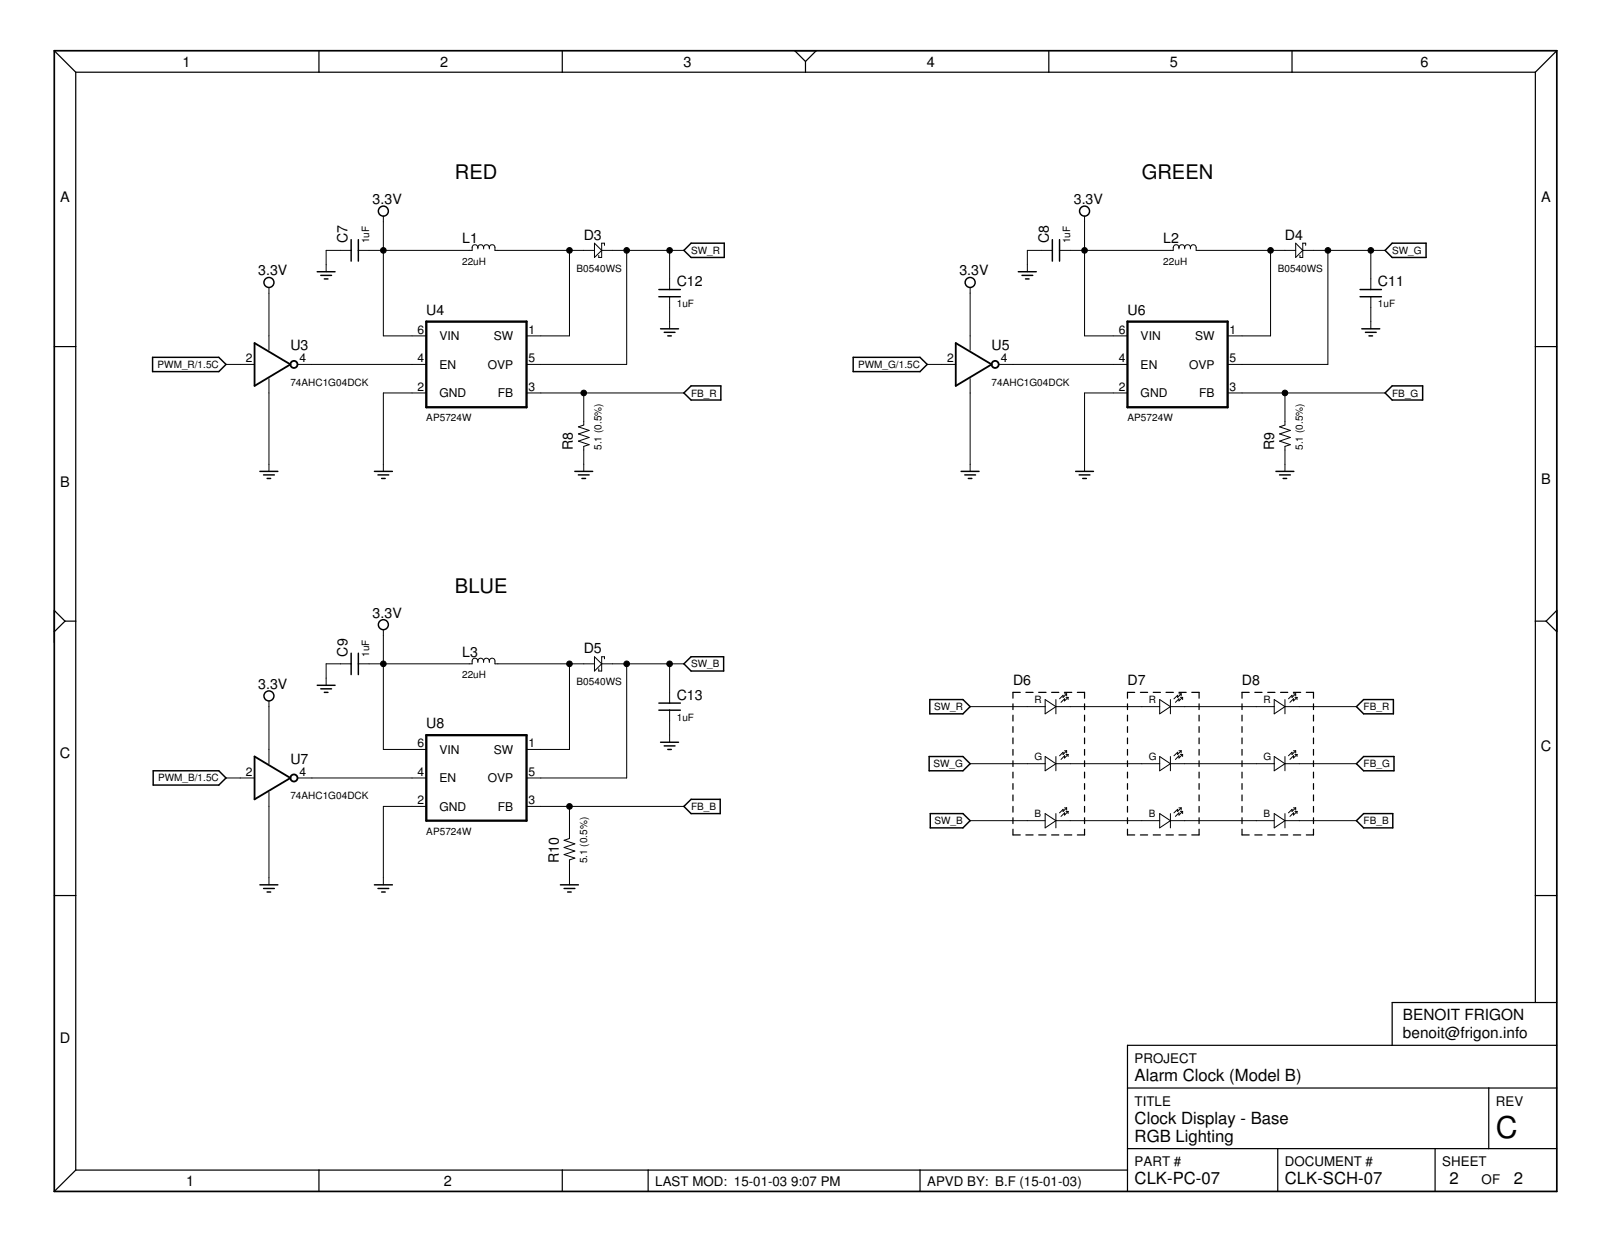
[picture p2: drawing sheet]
<svg xmlns="http://www.w3.org/2000/svg" width="279mm" height="216mm" viewBox="0 0 279 216" stroke-linecap="round" stroke-linejoin="round" font-family="sans-serif">
<g fill="none" stroke="#000" stroke-width=".25">
<path d="M55.1 47.2h3M55.7 47.8h1.8M56.3 48.4h.6M60.9 41.6v3.7M62.2 41.6v3.7M114.3 50.2h3.8M114.3 51.5h3.8M114.6 57.1h3.2M115.3 57.7h1.8M115.9 58.3h.6M118.7 43.5l1.2-1.3h5.8v2.5h-5.8zM176.7 47.2h3.1"/>
<path d="M177.4 47.8h1.8M178 48.4h.6M182.6 41.6v3.7M183.9 41.6v3.7M236 50.2h3.7M236 51.5h3.7M236.3 57.1h3.1M237 57.7h1.8M237.6 58.3h.6M241.6 42.2h5.9v2.5h-5.9l-1.2-1.2zM26.5 62h11.5l1.2 1.2-1.2 1.3h-11.5zM118.7 68.2l1.2-1.2h5.2v2.4h-5.2z"/>
<path d="M148.1 62h11.6l1.2 1.2-1.2 1.3h-11.6zM241.6 67h5.3v2.4h-5.3l-1.2-1.2zM45.1 81.8h3.1M45.7 82.4h1.9M46.4 83h.6M65 81.8h3.1M65.6 82.4h1.9M66.2 83h.6M99.8 81.8h3M100.4 82.4h1.8M101 83h.6M166.8 81.8h3.1"/>
<path d="M167.4 82.4h1.9M168 83h.7M186.7 81.8h3.1M187.3 82.4h1.8M187.9 83h.6M221.4 81.8h3.1M222.1 82.4h1.8M222.7 83h.6M55.1 118.9h3M55.7 119.5h1.8M60.9 113.4v3.7M62.2 113.4v3.7"/>
<path d="M118.7 115.2l1.2-1.2h5.7v2.5h-5.7zM26.6 133.8h11.4l1.2 1.2-1.2 1.2h-11.4zM56.3 120.2h.6M114.3 122h3.8M114.3 123.3h3.8M114.6 128.8h3.2M115.3 129.5h1.8M115.9 130.1h.6M118.7 140l1.2-1.3h5.1v2.5h-5.1zM161.2 131.3h5.9l1.3 1.2-1.3 1.3h-5.9zM161.4 121.4h5.7l1.3 1.2-1.3 1.3h-5.7zM235.4 132.5l1.2-1.2h5.3v2.5h-5.3z"/>
<path d="M235.4 122.6l1.2-1.2h5.2v2.5h-5.2zM45.1 153.6h3.1M45.7 154.2h1.9M46.4 154.8h.6M65 153.6h3.1M65.6 154.2h1.9M66.2 154.8h.6M97.3 153.6h3.1M97.9 154.2h1.9M98.5 154.8h.6M161.4 141.2h5.7l1.3 1.2-1.3 1.3h-5.7zM235.4 142.4l1.2-1.2h5.1v2.5h-5.1z"/>
<circle cx="66.5" cy="36.6" r=".87"/>
<circle cx="188.2" cy="36.6" r=".87"/>
<circle cx="46.7" cy="49" r=".87"/>
<circle cx="168.4" cy="49" r=".87"/>
<circle cx="66.5" cy="108.4" r=".87"/>
<circle cx="46.7" cy="120.8" r=".87"/>
</g>
<g fill="none" stroke="#000" stroke-width=".17">
<path d="M66.5 37.5v20.8h7.5M188.2 37.5v20.8h7.5M46.7 49.9v10.9M60.9 43.5h-4.3v3.7M82.9 43a.5 .5 0 0 0-.5-.5 .5 .5 0 0 0-.5 .5v.5h-19.7M82.9 43a.5 .5 0 0 1 .5-.5 .5 .5 0 0 1 .5 .5M82.9 43v.2M83.9 43a.5 .5 0 0 1 .5-.5 .5 .5 0 0 1 .5 .5M83.9 43v.2M84.9 43a.49 .49 0 0 1 .5-.5 .49 .49 0 0 1 .5 .5v.5h17.3M84.9 43v.2M98.8 43.5v14.8h-7.4"/>
<path d="M103.2 42.2l1.2 1.3-1.2 1.2zM104.4 43.5h14.3M104.9 42.6v-.4h-.5v2.5h-.5v-.4M108.8 43.5v19.7h-17.4M116.2 43.5v6.7M116.2 51.5v5.6M168.4 49.9v10.9M182.6 43.5h-4.3v3.7M204.6 43a.5 .5 0 0 0-.5-.5 .5 .5 0 0 0-.5 .5v.5h-19.7M204.6 43a.5 .5 0 0 1 .5-.5 .5 .5 0 0 1 .5 .5M204.6 43v.2M205.6 43a.5 .5 0 0 1 .5-.5 .5 .5 0 0 1 .5 .5"/>
<path d="M205.6 43v.2M206.6 43a.5 .5 0 0 1 .5-.5 .5 .5 0 0 1 .5 .5v.5h17.3M206.6 43v.2M220.5 43.5v14.8h-7.5M224.9 42.2l1.2 1.3-1.2 1.2zM226.1 43.5h14.3M226.6 42.6v-.4h-.5v2.5h-.5v-.4M230.4 43.5v19.7h-17.4M237.9 43.5v6.7M237.9 51.5v5.6M39.2 63.2h5M46.7 65.7v16.1"/>
<path d="M51.6 63.2h22.4M74 68.2h-7.5v13.6M91.4 68.2h27.3M101.3 68.2v5.6l-.9 .3 1.8 .6-1.8 .6 1.8 .6-1.8 .7 1.8 .6-.9 .3v4.3M160.9 63.2h5M168.4 65.7v16.1M173.3 63.2h22.4M195.7 68.2h-7.5v13.6M213 68.2h27.4M223 68.2v5.6l-.9 .3 1.8 .6-1.8 .6 1.8 .6-1.8 .7 1.8 .6-.9 .3v4.3M60.9 115.2h-4.3v3.7M66.5 109.3v20.8h7.5"/>
<path d="M82.9 114.7a.5 .5 0 0 0-.5-.5 .5 .5 0 0 0-.5 .5v.5h-19.7M82.9 114.7a.5 .5 0 0 1 .5-.5 .5 .5 0 0 1 .5 .5M82.9 114.7v.3M83.9 114.7a.5 .5 0 0 1 .5-.5 .5 .5 0 0 1 .5 .5M83.9 114.7v.3M84.9 114.7a.49 .49 0 0 1 .5-.5 .49 .49 0 0 1 .5 .5v.5h17.3M84.9 114.7v.3M98.8 115.2v14.9h-7.4M103.2 114l1.2 1.2-1.2 1.3zM104.4 115.2h14.3M104.9 114.3v-.3h-.5v2.5h-.5v-.4M108.8 115.2v19.8h-17.4"/>
<path d="M116.2 115.2v6.8M39.2 135h5M46.7 121.6v10.9M46.7 137.5v16.1M51.6 135h22.4M74 140h-7.5v13.6M91.4 140h27.3M98.8 140v5.5l-.9 .3 1.9 .7-1.9 .6 1.9 .6-1.9 .6 1.9 .6-1 .3v4.4M116.2 123.3v5.5M168.4 122.6h13M168.4 132.5h13M181.4 121.4l1.8 1.2-1.8 1.3z"/>
<path d="M181.4 131.3l1.8 1.2-1.8 1.3zM183.2 122.6h18.1M183.2 121.4v2.5M183.2 131.3v2.5M183.2 132.5h18.1M184.7 120.4h.4M184.7 130.3h.4M185 121h.4M185 130.9h.4M185.1 120.4l-.6 .6v-.3l-.6 .6M185.1 130.3l-.6 .6v-.3l-.6 .6M185.1 120.4v.4"/>
<path d="M185.1 130.3v.4M185.4 121l-.7 .6v-.3l-.6 .6M185.4 130.9l-.7 .7v-.4l-.6 .6M185.4 121v.4M185.4 130.9v.4M201.3 121.4l1.8 1.2-1.8 1.3zM201.3 131.3l1.8 1.2-1.8 1.3zM203.1 122.6h18M203.1 132.5h18M203.1 121.4v2.5M203.1 131.3v2.5M204.6 120.4h.4"/>
<path d="M204.6 130.3h.4M204.9 121h.3M204.9 130.9h.3M205 120.4l-.6 .6v-.3l-.7 .6M205 130.3l-.6 .6v-.3l-.7 .6M205 120.4v.4M205 130.3v.4M205.2 121l-.6 .6v-.3l-.6 .6M205.2 130.9l-.6 .7v-.4l-.6 .6M205.2 121v.4M205.2 130.9v.4M221.1 121.4l1.9 1.2-1.9 1.3z"/>
<path d="M221.1 131.3l1.9 1.2-1.9 1.3zM223 122.6h12.4M223 132.5h12.4M223 121.4v2.5M223 131.3v2.5M224.5 120.4h.4M224.5 130.3h.4M224.7 121h.4M224.7 130.9h.4M224.9 120.4l-.7 .6v-.3l-.6 .6M224.9 130.3l-.7 .6v-.3l-.6 .6M224.9 120.4v.4"/>
<path d="M224.9 130.3v.4M225.1 121l-.6 .6v-.3l-.6 .6M225.1 130.9l-.6 .7v-.4l-.6 .6M225.1 121v.4M225.1 130.9v.4M168.4 142.4h13M181.4 141.2l1.8 1.2-1.8 1.3zM183.2 141.2v2.5M183.2 142.4h18.1M184.7 140.2h.4M185 140.8h.4M185.1 140.2l-.6 .6v-.3l-.6 .6"/>
<path d="M185.1 140.2v.4M185.4 140.8l-.7 .7v-.4l-.6 .6M185.4 140.8v.4M201.3 141.2l1.8 1.2-1.8 1.3zM203.1 142.4h18M203.1 141.2v2.5M204.6 140.2h.4M204.9 140.8h.3M205 140.2l-.6 .6v-.3l-.7 .6M205 140.2v.4M205.2 140.8l-.6 .7v-.4l-.6 .6M205.2 140.8v.4"/>
<path d="M221.1 141.2l1.9 1.2-1.9 1.3zM223 142.4h12.4M223 141.2v2.5M224.5 140.2h.4M224.7 140.8h.4M224.9 140.2l-.7 .6v-.3l-.6 .6M224.9 140.2v.4M225.1 140.8l-.6 .7v-.4l-.6 .6M225.1 140.8v.4"/>
</g>
<g fill="none" stroke="#000" stroke-width=".21">
<path d="M9.4 8.8l3.7 3.7M13.1 12.5v190.6M13.1 12.5h253.3M55.4 8.8v3.7M97.6 8.8v3.7M137.9 8.8h3.7l-1.8 1.9zM139.8 10.7v1.8M182 8.8v3.7M224.2 8.8v3.7M266.4 12.5v161.5M270.2 8.8l-3.8 3.7M9.4 60.2h3.7"/>
<path d="M266.4 60.2h3.8M11.3 107.8l-1.9-1.9v5.6M11.3 107.8h1.8M11.3 107.8l-1.9 1.8M266.4 107.8h1.9M270.2 105.9v3.7l-1.9-1.8zM175.8 122.2v.9M175.8 124.1v1M175.8 126.1v1M175.8 128.1v1M175.8 130.1v1M175.8 132v1"/>
<path d="M175.8 134v1M175.8 136v1M175.8 138v1M175.8 140v.9M177.1 120.2h-1.3v1M178 120.2h1.3M180.3 120.2h1.2M182.5 120.2h1.2M184.7 120.2h1.3M187 120.2h1.2v1M188.2 122.2v.9M188.2 124.1v1"/>
<path d="M188.2 126.1v1M188.2 128.1v1M188.2 130.1v1M188.2 132v1M188.2 134v1M188.2 136v1M188.2 138v1M188.2 140v.9M195.7 122.2v.9M195.7 124.1v1M195.7 126.1v1M195.7 128.1v1"/>
<path d="M195.7 130.1v1M195.7 132v1M195.7 134v1M195.7 136v1M195.7 138v1M195.7 140v.9M196.9 120.2h-1.2v1M197.9 120.2h1.3M200.1 120.2h1.3M202.4 120.2h1.2M204.6 120.2h1.2M206.8 120.2h1.3v1"/>
<path d="M208.1 122.2v.9M208.1 124.1v1M208.1 126.1v1M208.1 128.1v1M208.1 130.1v1M208.1 132v1M208.1 134v1M208.1 136v1M208.1 138v1M208.1 140v.9M215.5 122.2v.9M215.5 124.1v1"/>
<path d="M215.5 126.1v1M215.5 128.1v1M215.5 130.1v1M215.5 132v1M215.5 134v1M215.5 136v1M215.5 138v1M215.5 140v.9M216.8 120.2h-1.3v1M217.8 120.2h1.2M220 120.2h1.3M222.2 120.2h1.3"/>
<path d="M224.5 120.2h1.2M226.7 120.2h1.2v1M227.9 122.2v.9M227.9 124.1v1M227.9 126.1v1M227.9 128.1v1M227.9 130.1v1M227.9 132v1M227.9 134v1M227.9 136v1M227.9 138v1M227.9 140v.9"/>
<path d="M9.4 155.4h3.7M175.8 141.9v1M175.8 143.9v1h1.3M178 144.9h1.3M180.3 144.9h1.2M182.5 144.9h1.2M184.7 144.9h1.3M188.2 141.9v1M188.2 143.9v1h-1.2M195.7 143.9v1h1.2M195.7 141.9v1M197.9 144.9h1.3"/>
<path d="M200.1 144.9h1.3M202.4 144.9h1.2M204.6 144.9h1.2M208.1 143.9v1h-1.3M208.1 141.9v1M215.5 143.9v1h1.3M215.5 141.9v1M217.8 144.9h1.2M220 144.9h1.3M222.2 144.9h1.3M224.5 144.9h1.2M227.9 143.9v1h-1.2"/>
<path d="M227.9 141.9v1M266.4 155.4h3.8M270.2 174h-28.6v7.4M195.7 199.3h74.5M195.7 188.8h74.5M221.7 199.3v7.5M249 199.3v7.5M258.4 188.8v10.5M270.2 181.4h-74.5v25.4M13.1 203.1h182.6M13.1 203.1l-3.7 3.7M55.4 203.1v3.7"/>
<path d="M97.6 203.1v3.7M112.5 203.1v3.7M159.7 203.1v3.7"/>
</g>
<path d="M74 55.8h17.4v14.9h-17.4zM195.7 55.8h17.3v14.9h-17.3zM74 127.6h17.4v14.8h-17.4z" fill="none" stroke="#000" stroke-width=".4"/>
<g fill="none" stroke="#000" stroke-width=".32">
<path d="M44.2 59.5l6.2 3.7-6.2 3.8zM165.9 59.5l6.2 3.7-6.2 3.8zM44.2 131.3l6.2 3.7-6.2 3.7z"/>
<circle cx="51" cy="63.2" r=".61"/>
<circle cx="172.7" cy="63.2" r=".61"/>
<circle cx="51" cy="135" r=".61"/>
</g>
<path d="M9.4 8.8h260.8v198h-260.8z" fill="none" stroke="#000" stroke-width=".3"/>
<g fill="#000" stroke="#000" stroke-width=".17">
<circle cx="66.5" cy="43.5" r=".49"/>
<circle cx="98.8" cy="43.5" r=".49"/>
<circle cx="108.8" cy="43.5" r=".49"/>
<circle cx="116.2" cy="43.5" r=".49"/>
<circle cx="188.2" cy="43.5" r=".49"/>
<circle cx="220.5" cy="43.5" r=".49"/>
<circle cx="230.4" cy="43.5" r=".49"/>
<circle cx="237.9" cy="43.5" r=".49"/>
<circle cx="101.3" cy="68.2" r=".49"/>
<circle cx="223" cy="68.2" r=".49"/>
<circle cx="66.5" cy="115.2" r=".49"/>
<circle cx="98.8" cy="115.2" r=".49"/>
<circle cx="108.8" cy="115.2" r=".49"/>
<circle cx="116.2" cy="115.2" r=".49"/>
<circle cx="98.8" cy="140" r=".49"/>
</g>
<text font-size="5.2" x="259.6" y="197.5">C</text>
<g font-size="3.5">
<text x="79" y="31.1">RED</text>
<text x="198.1" y="31.1">GREEN</text>
<text x="79" y="102.8">BLUE</text>
</g>
<g font-size="2.9">
<text x="196.9" y="187.6">Alarm Clock (Model B)</text>
<text x="196.9" y="195">Clock Display - Base</text>
<text x="196.9" y="198.1">RGB Lighting</text>
<text x="196.9" y="205.5">CLK-PC-07</text>
<text x="223" y="205.5">CLK-SCH-07</text>
<text x="251.5" y="205.5">2</text>
<text x="262.7" y="205.5">2</text>
</g>
<g font-size="2.7">
<text x="243.5" y="177.1">BENOIT FRIGON</text>
<text x="243.5" y="180.2">benoit@frigon.info</text>
</g>
<g font-size="2.5">
<text x="31.7" y="11.6">1</text>
<text x="76.4" y="11.6">2</text>
<text x="118.6" y="11.6">3</text>
<text x="160.8" y="11.6">4</text>
<text x="203" y="11.6">5</text>
<text x="246.5" y="11.6">6</text>
<text x="10.5" y="35.1">A</text>
<text x="64.7" y="35.4">3.3V</text>
<text x="186.4" y="35.4">3.3V</text>
<text x="267.5" y="35.1">A</text>
<text x="101.3" y="41.6">D3</text>
<text x="223" y="41.6">D4</text>
<text x="44.8" y="47.8">3.3V</text>
<text x="60.3" y="42.2" transform="rotate(-90 60.3 42.2)">C7</text>
<text x="80.2" y="42.2">L1</text>
<text x="166.5" y="47.8">3.3V</text>
<text x="182" y="42.2" transform="rotate(-90 182 42.2)">C8</text>
<text x="201.9" y="42.2">L2</text>
<text x="117.4" y="49.6">C12</text>
<text x="239.1" y="49.6">C11</text>
<text x="74" y="54.6">U4</text>
<text x="195.7" y="54.6">U6</text>
<text x="50.4" y="60.8">U3</text>
<text x="172.1" y="60.8">U5</text>
<text x="99.4" y="78.1" transform="rotate(-90 99.4 78.1)">R8</text>
<text x="221.1" y="78.1" transform="rotate(-90 221.1 78.1)">R9</text>
<text x="267.5" y="83.9">B</text>
<text x="10.5" y="84.6">B</text>
<text x="64.7" y="107.2">3.3V</text>
<text x="60.3" y="114" transform="rotate(-90 60.3 114)">C9</text>
<text x="80.2" y="114">L3</text>
<text x="101.3" y="113.4">D5</text>
<text x="44.8" y="119.5">3.3V</text>
<text x="175.8" y="118.9">D6</text>
<text x="195.7" y="118.9">D7</text>
<text x="215.5" y="118.9">D8</text>
<text x="117.4" y="121.4">C13</text>
<text x="10.4" y="131.6">C</text>
<text x="74" y="126.4">U8</text>
<text x="267.4" y="130.3">C</text>
<text x="50.4" y="132.5">U7</text>
<text x="97" y="149.9" transform="rotate(-90 97 149.9)">R10</text>
<text x="10.4" y="181.1">D</text>
<text x="32.3" y="205.8">1</text>
<text x="77" y="205.8">2</text>
</g>
<g font-size="2.3">
<text x="196.9" y="184.5">PROJECT</text>
<text x="196.9" y="191.9">TITLE</text>
<text x="259.6" y="191.9">REV</text>
<text x="196.9" y="202.4">PART #</text>
<text x="223" y="202.4">DOCUMENT #</text>
<text x="250.3" y="202.4">SHEET</text>
<text x="113.7" y="205.8">LAST MOD: 15-01-03</text>
<text x="137.3" y="205.8">9:07 PM</text>
<text x="160.9" y="205.8">APVD BY: B.F (15-01-03)</text>
<text x="257.1" y="205.5">OF</text>
</g>
<g font-size="2.1">
<text x="72.5" y="58">6</text>
<text x="76.3" y="59">VIN</text>
<text x="85.7" y="59">SW</text>
<text x="91.7" y="58">1</text>
<text x="194.2" y="58">6</text>
<text x="198" y="59">VIN</text>
<text x="207.4" y="59">SW</text>
<text x="213.4" y="58">1</text>
<text x="42.7" y="62.9">2</text>
<text x="52" y="62.9">4</text>
<text x="72.5" y="62.9">4</text>
<text x="76.3" y="64">EN</text>
<text x="84.7" y="64">OVP</text>
<text x="91.7" y="62.9">5</text>
<text x="164.4" y="62.9">2</text>
<text x="173.7" y="62.9">4</text>
<text x="194.2" y="62.9">4</text>
<text x="198" y="64">EN</text>
<text x="206.3" y="64">OVP</text>
<text x="213.4" y="62.9">5</text>
<text x="72.5" y="67.9">2</text>
<text x="76.3" y="68.9">GND</text>
<text x="86.4" y="68.9">FB</text>
<text x="91.7" y="67.9">3</text>
<text x="194.2" y="67.9">2</text>
<text x="198" y="68.9">GND</text>
<text x="208.1" y="68.9">FB</text>
<text x="213.4" y="67.9">3</text>
<text x="72.5" y="129.7">6</text>
<text x="76.3" y="130.8">VIN</text>
<text x="85.7" y="130.8">SW</text>
<text x="91.7" y="129.7">1</text>
<text x="42.7" y="134.7">2</text>
<text x="52" y="134.7">4</text>
<text x="72.5" y="134.7">4</text>
<text x="76.3" y="135.8">EN</text>
<text x="84.7" y="135.8">OVP</text>
<text x="91.7" y="134.7">5</text>
<text x="72.5" y="139.6">2</text>
<text x="76.3" y="140.7">GND</text>
<text x="86.4" y="140.7">FB</text>
<text x="91.7" y="139.6">3</text>
</g>
<g font-size="1.7">
<text x="64" y="42.2" transform="rotate(-90 64 42.2)">1uF</text>
<text x="80.2" y="45.9">22uH</text>
<text x="100.1" y="47.2">B0540WS</text>
<text x="119.9" y="44.1">SW_R</text>
<text x="185.7" y="42.2" transform="rotate(-90 185.7 42.2)">1uF</text>
<text x="201.9" y="45.9">22uH</text>
<text x="221.7" y="47.2">B0540WS</text>
<text x="241.6" y="44.1">SW_G</text>
<text x="117.4" y="53.3">1uF</text>
<text x="239.1" y="53.3">1uF</text>
<text x="27.4" y="63.9">PWM_R/1.5C</text>
<text x="148.9" y="63.9">PWM_G/1.5C</text>
<text x="50.4" y="67">74AHC1G04DCK</text>
<text x="119.9" y="68.8">FB_R</text>
<text x="172.1" y="67">74AHC1G04DCK</text>
<text x="241.6" y="68.8">FB_G</text>
<text x="74" y="73.1">AP5724W</text>
<text x="195.7" y="73.1">AP5724W</text>
<text x="104.4" y="78.1" transform="rotate(-90 104.4 78.1)">5.1 (0.5%)</text>
<text x="226.1" y="78.1" transform="rotate(-90 226.1 78.1)">5.1 (0.5%)</text>
<text x="64" y="114" transform="rotate(-90 64 114)">1uF</text>
<text x="80.2" y="117.7">22uH</text>
<text x="100.1" y="118.9">B0540WS</text>
<text x="119.9" y="115.8">SW_B</text>
<text x="117.4" y="125.1">1uF</text>
<text x="162.1" y="123.2">SW_R</text>
<text x="179.5" y="122">R</text>
<text x="199.4" y="122">R</text>
<text x="219.3" y="122">R</text>
<text x="236.6" y="123.3">FB_R</text>
<text x="179.5" y="131.9">G</text>
<text x="199.4" y="131.9">G</text>
<text x="219.3" y="131.9">G</text>
<text x="27.4" y="135.6">PWM_B/1.5C</text>
<text x="162" y="133.1">SW_G</text>
<text x="236.6" y="133.2">FB_G</text>
<text x="50.4" y="138.7">74AHC1G04DCK</text>
<text x="119.9" y="140.6">FB_B</text>
<text x="162.2" y="143">SW_B</text>
<text x="179.5" y="141.8">B</text>
<text x="199.4" y="141.8">B</text>
<text x="219.3" y="141.8">B</text>
<text x="236.6" y="143.1">FB_B</text>
<text x="74" y="144.9">AP5724W</text>
<text x="101.9" y="149.9" transform="rotate(-90 101.9 149.9)">5.1 (0.5%)</text>
</g>
</svg>
